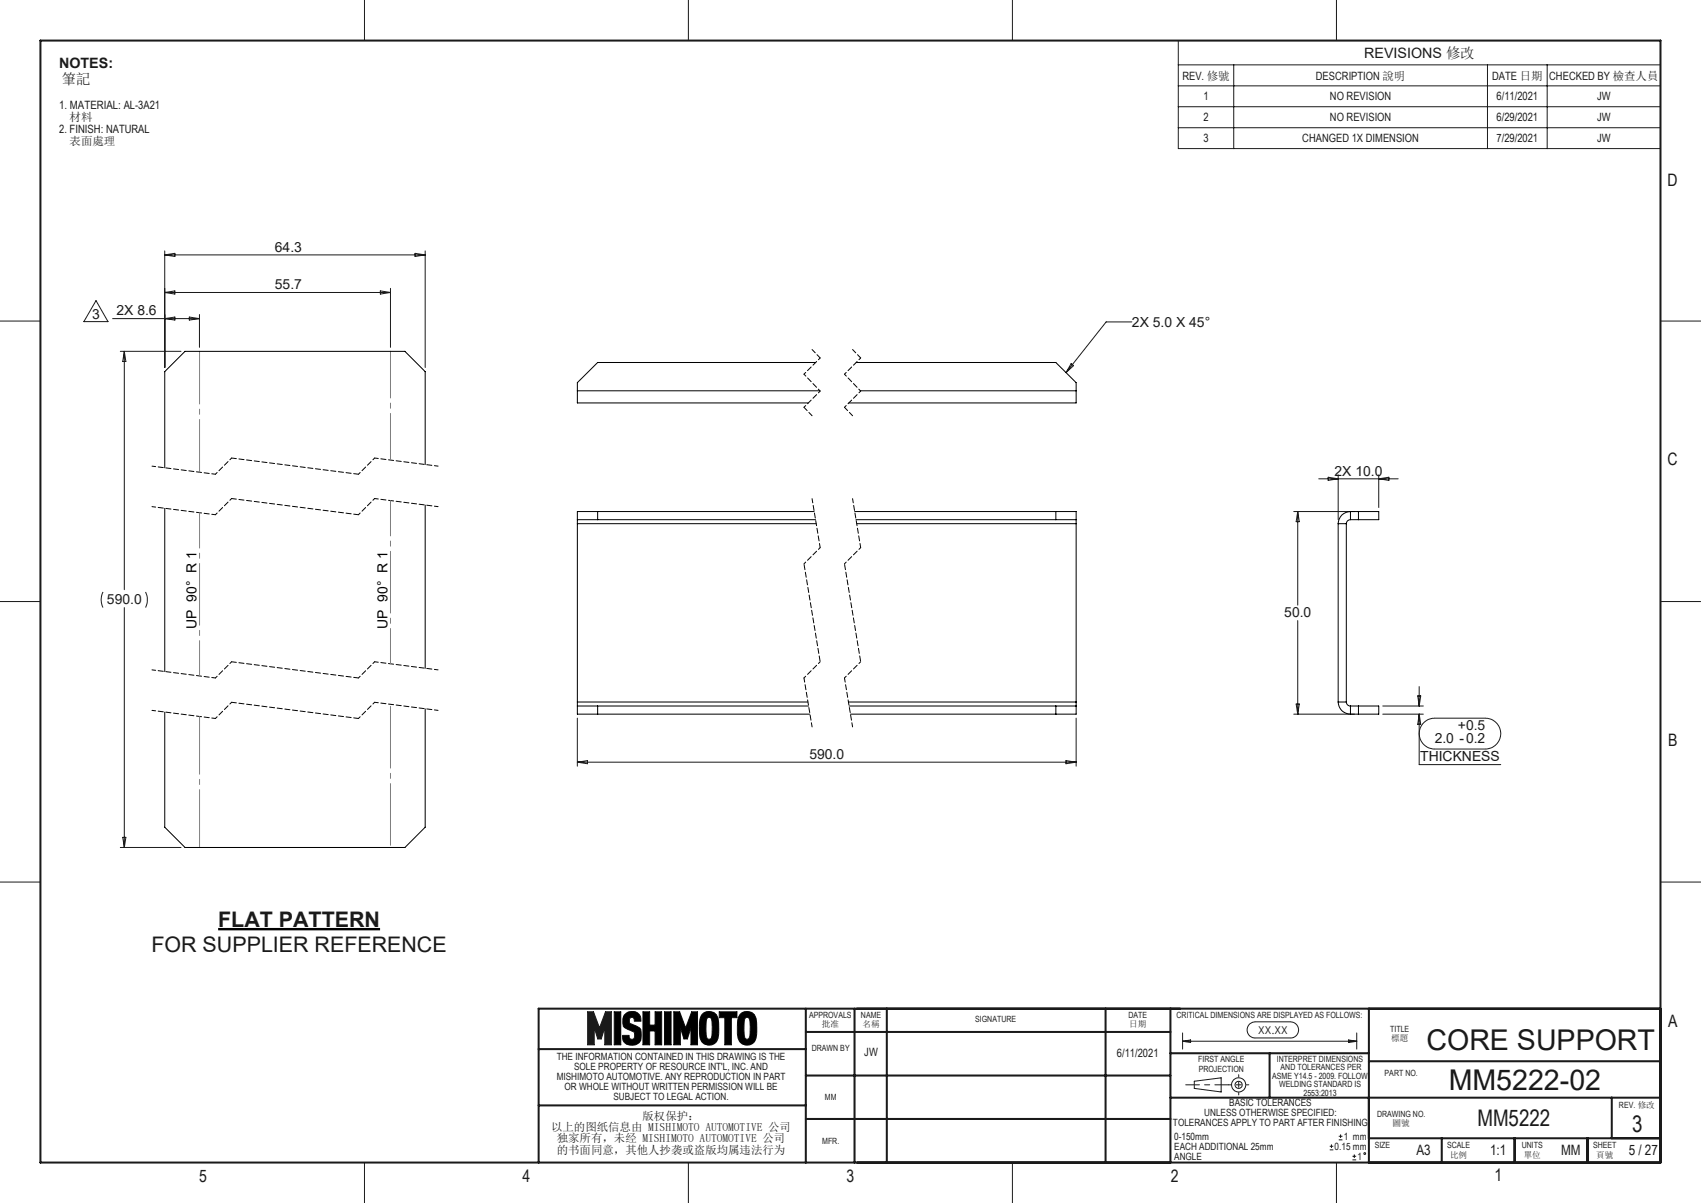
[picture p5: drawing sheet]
<svg xmlns="http://www.w3.org/2000/svg" width="420mm" height="297mm" viewBox="0 0 420 297" stroke-linecap="round" stroke-linejoin="round" font-family="sans-serif">
<g fill="none" stroke="#191924" stroke-width=".25">
<path d="M90 0v10M170 0v10M250 0v10M330 0v10M0 79.3h10M410 79.3h10M0 148.5h10M410 148.5h10M0 217.8h10M410 217.8h10M145.1 249.8h1.4l1.5 4 1.5-4h1.5v8.1h-1.7v-4.2l-.9 2.8h-.8l-.9-2.8v4.2h-1.6zM151.7 249.8h1.6v8.1h-1.6z"/>
<path d="M154.1 250.6a2.28 2.28 0 0 1 2.7-.8 2.28 2.28 0 0 1 1.5 2.3h-1.7l-.1-.7a.79 .79 0 0 0-1.2 .4 .79 .79 0 0 0 .7 1l1.9 .9 .3 .5 .1 1.1a2.23 2.23 0 0 1-2.8 2.7 1.95 1.95 0 0 1-1.8-2.4h1.6a.78 .78 0 0 0 .5 1h.5a1.38 1.38 0 0 0 .1-1.9l-2.2-1a2.99 2.99 0 0 1-.1-3.1zM158.8 249.8h1.6v3.3h1.3v-3.3h1.7v8.1h-1.7v-3.4h-1.3v3.4h-1.6zM164.1 249.8h1.6v8.1h-1.6zM166.4 249.8h1.4l1.5 4 1.5-4h1.4v8.1h-1.6v-4.2l-.9 2.8h-.8l-.9-2.8v4.2h-1.6zM173.3 250.5a2.41 2.41 0 0 1 2.8-.5 2.41 2.41 0 0 1 1.3 2.6 8.3 8.3 0 0 1-.5 4.6 2.41 2.41 0 0 1-2.9 .6 2.41 2.41 0 0 1-1.3-2.6 8.2 8.2 0 0 1 .6-4.7zM174.7 251.2h.7l.2 .3 .3 2a4.3 4.3 0 0 1-.5 3h-.7a5.6 5.6 0 0 1-.4-3.7l.2-1.3zM177.6 249.8h4.4v1.4h-1.4v6.7h-1.6v-6.7h-1.4zM182.7 250.5a2.41 2.41 0 0 1 2.8-.5 2.41 2.41 0 0 1 1.3 2.6 8.3 8.3 0 0 1-.5 4.6 2.43 2.43 0 0 1-2.9 .6 2.43 2.43 0 0 1-1.3-2.6 8.5 8.5 0 0 1 .6-4.7zM184.1 251.2h.7l.2 .3 .2 2a4.3 4.3 0 0 1-.4 3h-.7a5.6 5.6 0 0 1-.4-3.7l.2-1.3zM292 255v4M308.6 252.8l1.3-.5h8.7a1.99 1.99 0 0 1 2 2 1.99 1.99 0 0 1-2 2h-8.7a1.98 1.98 0 0 1-1.9-1.3 1.98 1.98 0 0 1 .6-2.2zM335 255v4"/>
<path d="M294.9 266.9l6.6-.8v3.5l-6.6-.9zM90 287v10M170 287v10M250 287v10M330 287v10"/>
<circle cx="305.8" cy="267.8" r="1.76"/>
<circle cx="305.8" cy="267.8" r=".87"/>
</g>
<path d="M303.4 267.8h5M305.9 265.3v5" fill="none" stroke="#191924" stroke-width=".25" stroke-dasharray="15.2 1.3 1.3 1.3" stroke-dashoffset="14.6"/>
<path d="M303.4 267.8h-10.6" fill="none" stroke="#191924" stroke-width=".25" stroke-dasharray="15.2 1.3 1.3 1.3" stroke-dashoffset="11.9"/>
<g fill="none" stroke="#191924" stroke-width=".5">
<path d="M10 10h400v277h-400zM133 259h66M199 254.8h90M199 249v38M211 249v38M219 249v38M273 249v38M289 249v38M338 249v38M410 249h-277v38M133 272.9h66M199 265.5h90"/>
<path d="M199 276.3h90M289 271h121M289 260h49M313.5 260v11M338 262h72M398 271v10M338 281h72M356 281v6M374 281v6M392 281v6"/>
</g>
<path d="M151.7 249.8v8.1h1.6v-8.1zM154.3 250.4a3.2 3.2 0 0 0-.1 3.3l2.3 1.1 .2 1.3-.3 .4-.6 .1-.4-.3-.1-.7h-1.6v.7a2.07 2.07 0 0 0 2.9 1.7 2.06 2.06 0 0 0 1.7-2.6 1.57 1.57 0 0 0-.6-1.8l-2.2-1-.1-1.1 .3-.3h.5l.4 .4v.5h1.7a2.21 2.21 0 0 0-1.1-2.2 2.21 2.21 0 0 0-2.4 .1zM158.7 249.8v8.1h1.7v-3.4h1.3v3.4h1.7v-8.1h-1.7v3.3h-1.3v-3.3zM164.1 249.8v8.1h1.6v-8.1zM166.4 249.8v8.1h1.6v-4.2l.9 2.8h.8l.9-2.8v4.2h1.6v-8.1h-1.4l-1.5 4-1.5-4zM173.4 250.4a7.2 7.2 0 0 0-.7 4.8 2.41 2.41 0 0 0 2.4 2.9 2.41 2.41 0 0 0 2.3-2.9 7.2 7.2 0 0 0-.6-4.8 2.38 2.38 0 0 0-3.4 0zM174.7 251.3l.7-.1a1.2 1.2 0 0 1 .4 1.4v2.7a1.04 1.04 0 0 1-.5 1.2h-.5a1.2 1.2 0 0 1-.5-1.3v-2.8zM177.6 249.8v1.4h1.4v6.7h1.6v-6.7h1.4v-1.4zM182.8 250.4a7 7 0 0 0-.7 4.5 2.62 2.62 0 0 0 1.6 3 2.4 2.4 0 0 0 3.1-2.7 7.2 7.2 0 0 0-.6-4.8 2.38 2.38 0 0 0-3.4 0zM184 251.4l.3-.2h.5a1.79 1.79 0 0 1 .4 1.8v2.5a.97 .97 0 0 1-.5 1h-.6a1.2 1.2 0 0 1-.4-1.3v-2.8z" fill-rule="evenodd" fill="#000"/>
<path d="M145.1 249.8h1.4l1.5 4 1.5-4h1.5v8.1h-1.7v-4.2l-.9 2.8h-.8l-.9-2.8v4.2h-1.6z" fill-rule="evenodd" fill="#191924"/>
<path d="M53.9 229.4h39.9" fill="none" stroke="#000" stroke-width=".59"/>
<g fill="none" stroke="#191924" stroke-width=".25">
<path d="M290.9 10h119.1v26.7h-119.1zM290.9 16h119.1M304.6 16v20.7M367.3 16v20.7M382 16v20.7M290.9 21.2h119.1M290.9 26.3h119.1M290.9 31.5h119.1M23.7 74.2l3 5.2h-6zM27.8 78.7h21.4M40.7 61.9v28.8M40.7 62.9h64.3"/>
<path d="M40.7 62.9l2.5-.4v.8zM40.7 72.2l2.5-.4v.8zM40.7 78.7l2.5-.4v.7zM40.7 72.2h55.7M46.7 78.3l2.5 .4-2.5 .3zM49.2 77.6v8.2M93.9 71.8l2.5 .4-2.5 .4zM96.4 71.2v14.6M102.5 62.5l2.5 .4-2.5 .4zM105 61.9v28.8M279.5 79.5h-6.4l-9.9 12.5M29.7 86.7h15"/>
<path d="M30.7 86.7v58.9M30.7 86.7l.4 2.5h-.8zM264.5 89.8l.6 .5-1.9 1.7zM325.6 118.2h19.6M327.9 117.8l2.5 .4-2.5 .4zM330.4 117.2v11.1M340.4 117.2v8.1M340.4 118.2l2.5-.4v.8zM319.4 126.3h15M320.4 126.3v23.1M320.4 126.3l.4 2.5h-.8zM25.4 146.2l-.4 1.7v.9l.4 1.2"/>
<path d="M30.7 150v59.2M35.9 146.2l.5 1.4-.1 1.2-.4 1.2M320.4 153.2v23.1M142.6 177.3v11.9M265.7 177.3v11.9M319.4 176.3h15M320 173.8h.8l-.4 2.5zM341.4 176.3h10M341.4 174.3h10M350.1 171.8h.7l-.4 2.5zM350.4 176.3v12.5h20.2M350.4 169.5v4.8"/>
<path d="M350.4 176.3l.4 2.5h-.7zM351.3 178.7l1.3-1 1.1-.4h13a3.8 3.8 0 0 1 3.9 3.8 3.8 3.8 0 0 1-3.9 3.8h-12.5a3.8 3.8 0 0 1-3.4-2.2 3.8 3.8 0 0 1 .5-4zM142.6 188.2h123.1M142.6 188.2l2.5-.4v.8zM263.2 187.8l2.5 .4-2.5 .4zM29.7 209.2h15M30.3 206.7h.8l-.4 2.5zM292 257.1h43M292 257.1l2-.4v.7zM333 256.7l2 .4-2 .3zM328.3 283.9h.9M328.3 283h.9"/>
<path d="M328.8 282.5v.9M330.6 281.4h.9M330.6 280.5h.9M331 280.1v.8M333.9 286.3h1M333.9 285.5h1M334.4 285v.9"/>
<circle cx="337" cy="284.8" r=".22"/>
</g>
<path d="M200.5 123.1l2 12.1M210.5 123.1l2 12.1M198.5 167.4l2 12.1M208.5 167.4l2 12.1" fill="none" stroke="#000" stroke-width=".25" stroke-dasharray="1.3 .6" stroke-dashoffset=".2"/>
<g fill="none" stroke="#000" stroke-width=".25" stroke-dasharray="1.3 .6" stroke-dashoffset=".7">
<path d="M202.5 88.4l-4 4M202.5 96.6l-4 4M212.5 88.4l-4 4M212.5 96.6l-4 4M57.2 113.1l-4 4M92.5 113.1l-4 4M57.2 123.1l-4 4M92.5 123.1l-4 4M202.5 135.2l-4 4M212.5 135.2l-4 4M57.2 173.4l-4 4M57.2 163.4l-4 4"/>
<path d="M92.5 173.4l-4 4M92.5 163.4l-4 4M202.5 163.4l-4 4M212.5 163.4l-4 4"/>
</g>
<path d="M198.5 139.2l4 24.2M208.5 139.2l4 24.2" fill="none" stroke="#000" stroke-width=".25" stroke-dasharray="1.3 .6" stroke-dashoffset="-.2"/>
<path d="M200.5 86.3l2 2.1M210.5 86.3l2 2.1M88.5 117.1l-31.3-4M198.5 100.6l2 2M208.5 100.6l2 2M88.5 127.1l-31.3-4M88.5 177.4l-31.3-4M88.5 167.4l-31.3-4" fill="none" stroke="#000" stroke-width=".25" stroke-dasharray="1.3 .6" stroke-dashoffset=".1"/>
<path d="M198.5 92.4l4 4.2M208.5 92.4l4 4.2" fill="none" stroke="#000" stroke-width=".25" stroke-dasharray="1.3 .6" stroke-dashoffset=".6"/>
<path d="M53.2 117.1l-15.7-2M108.2 115.1l-15.7-2M53.2 127.1l-15.7-2M108.2 125.1l-15.7-2M53.2 177.4l-15.7-2M53.2 167.4l-15.7-2M108.2 175.4l-15.7-2M108.2 165.4l-15.7-2" fill="none" stroke="#000" stroke-width=".25" stroke-dasharray="1.3 .6" stroke-dashoffset=".4"/>
<path d="M96.4 173.9v35.3" fill="none" stroke="#808080" stroke-width=".25" stroke-dasharray="15.2 1.3 1.3 1.3" stroke-dashoffset="-.5"/>
<path d="M49.3 209.2v-32.3" fill="none" stroke="#808080" stroke-width=".25" stroke-dasharray="15.2 1.3 1.3 1.3" stroke-dashoffset="1"/>
<path d="M96.4 123.6v40.3M49.3 166.9v-40.3" fill="none" stroke="#808080" stroke-width=".25" stroke-dasharray="15.2 1.3 1.3 1.3" stroke-dashoffset="6.5"/>
<path d="M96.4 86.7v26.9" fill="none" stroke="#808080" stroke-width=".25" stroke-dasharray="15.2 1.3 1.3 1.3" stroke-dashoffset="3.7"/>
<path d="M49.3 116.6v-29.9" fill="none" stroke="#808080" stroke-width=".25" stroke-dasharray="15.2 1.3 1.3 1.3" stroke-dashoffset="2.2"/>
<g fill="none" stroke="#000" stroke-width=".25">
<path d="M142.6 96.5v3h57M142.6 96.5h59.8M201.4 89.5h-53.8l-5 5v2M211.4 89.5h49.3l5 5v2M212.4 96.5h53.3M265.7 96.5v3h-56.1M105 114.7v-22.9l-5-5.1h-54.3l-5 5.1v23.7M40.7 125.5v40.3M105 124.7v40.3M142.6 128.3v1M142.6 128.3h58.8M142.6 129.3h58.9"/>
<path d="M142.6 129.3v44M147.6 126.3v2M201 126.3h-58.4v2M211 126.3h54.7v2M211.3 128.3h54.4M211.5 129.3h54.2M260.7 126.3v2M265.7 128.3v1M265.7 129.3v44M330.4 129.3h2M330.4 129.3v44M332.4 129.3v44"/>
<path d="M333.4 128.3a.97 .97 0 0 0-1 1M333.4 126.3a3 3 0 0 0-3 3M333.4 126.3h7v2h-7M333.4 126.3v2M335.4 126.3v2M105 175v29.2l-5 5h-54.3l-5-5v-28.4M142.6 173.3v1M142.6 174.3v2h57.4M142.6 174.3h57M142.6 173.3h56.9M147.6 174.3v2M209.5 173.3h56.2"/>
<path d="M209.7 174.3h56M260.7 174.3v2M265.7 173.3v1M265.7 174.3v2h-55.7M330.4 173.3a3 3 0 0 0 3 3M330.4 173.3h2M332.4 173.3a.97 .97 0 0 0 1 1M333.4 174.3h7v2h-7M333.4 174.3v2M335.4 174.3v2"/>
</g>
<g font-size="7.1" fill="#191924">
<text x="352.2" y="259.2">CORE SUPPORT</text>
<text x="357.7" y="269.1">MM5222-02</text>
</g>
<g font-size="5.6" fill="#191924">
<text x="364.8" y="278">MM5222</text>
<text x="403" y="279.5">3</text>
</g>
<g font-size="5.3" fill="#191924">
<text x="53.9" y="228.8">FLAT PATTERN</text>
<text x="37.4" y="235.1">FOR SUPPLIER REFERENCE</text>
</g>
<g font-size="4.2" fill="#191924">
<text x="411.7" y="45.9">D</text>
<text x="411.7" y="114.7">C</text>
<text x="411.9" y="184.3">B</text>
<text x="411.9" y="253.4">A</text>
<text x="49.2" y="291.7">5</text>
<text x="129" y="291.7">4</text>
<text x="209" y="291.7">3</text>
<text x="289.1" y="291.7">2</text>
<text x="369" y="291.5">1</text>
</g>
<g font-size="3.5" fill="#191924">
<text x="14.6" y="16.8">NOTES:</text>
<text x="336.9" y="14.4">REVISIONS 修改</text>
<text x="15.2" y="20.6">筆記</text>
<text x="349.7" y="285.2">A3</text>
<text x="367.9" y="285.2">1:1</text>
<text x="385.4" y="285.2">MM</text>
<text x="402.1" y="285.2">5 / 27</text>
</g>
<g font-size="3.4" fill="#191924">
<text x="67.9" y="62.1">64.3</text>
<text x="67.9" y="71.4">55.7</text>
<text x="28.8" y="77.9">2X 8.6</text>
<text x="22.8" y="78.7">3</text>
<text x="279.5" y="80.6">2X 5.0 X 45°</text>
<text x="329.5" y="117.4">2X 10.0</text>
<text x="26.4" y="149.2">590.0</text>
<text x="317.1" y="152.4">50.0</text>
<text x="354.2" y="183.5">2.0 -0.2</text>
<text x="360" y="180.3">+0.5</text>
<text x="199.8" y="187.4">590.0</text>
<text x="350.7" y="188">THICKNESS</text>
</g>
<g font-size="3.4">
<text x="48.5" y="155.3" transform="rotate(-90 48.5 155.3)">UP 90° R 1</text>
<text x="95.6" y="155.3" transform="rotate(-90 95.6 155.3)">UP 90° R 1</text>
</g>
<g font-size="2.8" fill="#191924">
<text x="291.9" y="19.7">REV. 修號</text>
<text x="324.9" y="19.7">DESCRIPTION 說明</text>
<text x="368.4" y="19.7">DATE 日期</text>
<text x="382.5" y="19.7">CHECKED BY 檢查人員</text>
<text x="14.6" y="26.9">1. MATERIAL: AL-3A21</text>
<text x="17.2" y="30">材料</text>
<text x="297.1" y="24.8">1</text>
<text x="297.1" y="30">2</text>
<text x="328.4" y="24.8">NO REVISION</text>
<text x="328.4" y="30">NO REVISION</text>
<text x="369.5" y="24.8">6/11/2021</text>
<text x="369.5" y="30">6/29/2021</text>
<text x="394.3" y="24.8">JW</text>
<text x="394.3" y="30">JW</text>
<text x="14.6" y="32.8">2. FINISH: NATURAL</text>
<text x="17.2" y="35.8">表面處理</text>
<text x="297.1" y="35.1">3</text>
<text x="321.6" y="35.1">CHANGED 1X DIMENSION</text>
<text x="369.5" y="35.1">7/29/2021</text>
<text x="394.3" y="35.1">JW</text>
<text x="213.4" y="260.8">JW</text>
<text x="275.8" y="260.9">6/11/2021</text>
<text x="136.1" y="279.2">以上的图纸信息由 MISHIMOTO AUTOMOTIVE 公司</text>
<text x="158.6" y="276.4">版权保护：</text>
<text x="137.5" y="282.1">独家所有，未经 MISHIMOTO AUTOMOTIVE 公司</text>
<text x="137.5" y="284.9">的书面同意，其他人抄袭或盗版均属违法行为</text>
</g>
<text font-size="2.7" fill="#191924" x="310.7" y="255.3">XX.XX</text>
<g font-size="2.5" fill="#191924">
<text x="137.5" y="261.7">THE INFORMATION CONTAINED IN THIS DRAWING IS THE</text>
<text x="137.5" y="266.7">MISHIMOTO AUTOMOTIVE. ANY REPRODUCTION IN PART</text>
<text x="139.4" y="269.1">OR WHOLE WITHOUT WRITTEN PERMISSION WILL BE</text>
<text x="141.8" y="264.2">SOLE PROPERTY OF RESOURCE INT'L, INC. AND</text>
<text x="151.5" y="271.6">SUBJECT TO LEGAL ACTION.</text>
<text x="297.3" y="275.6">UNLESS OTHERWISE SPECIFIED:</text>
<text x="303.5" y="273.2">BASIC TOLERANCES</text>
<text x="289.6" y="278.1">TOLERANCES APPLY TO PART AFTER FINISHING</text>
<text x="289.9" y="281.3">0-150mm</text>
<text x="331.8" y="281.3">1 mm</text>
<text x="289.9" y="283.8">EACH ADDITIONAL 25mm</text>
<text x="289.9" y="286.3">ANGLE</text>
<text x="329.5" y="283.8">0.15 mm</text>
<text x="335.2" y="286.3">1</text>
</g>
<g font-size="2.1" fill="#191924">
<text x="199.8" y="251.4">APPROVALS</text>
<text x="212.6" y="251.4">NAME</text>
<text x="278.6" y="251.3">DATE</text>
<text x="290.5" y="251.4">CRITICAL DIMENSIONS ARE DISPLAYED AS FOLLOWS:</text>
<text x="202.9" y="253.7">批准</text>
<text x="213" y="253.7">名稱</text>
<text x="240.8" y="252.3">SIGNATURE</text>
<text x="278.8" y="253.6">日期</text>
<text x="343.3" y="254.8">TITLE</text>
<text x="343.5" y="257.1">標題</text>
<text x="200.4" y="259.5">DRAWN BY</text>
<text x="295.9" y="262.1">FIRST ANGLE</text>
<text x="315.3" y="262.1">INTERPRET DIMENSIONS</text>
<text x="296" y="264.6">PROJECTION</text>
<text x="314.1" y="266.3">ASME Y14.5 - 2009. FOLLOW</text>
<text x="315.8" y="268.5">WELDING STANDARD IS</text>
<text x="316.2" y="264.2">AND TOLERANCES PER</text>
<text x="341.9" y="265.7">PART NO.</text>
<text x="203.7" y="271.6">MM</text>
<text x="321.8" y="270.6">2553:2013</text>
<text x="340" y="275.8">DRAWING NO.</text>
<text x="399.7" y="273.5">REV. 修改</text>
<text x="343.9" y="278.1">圖號</text>
<text x="203" y="282.3">MFR.</text>
<text x="339.4" y="283.5">SIZE</text>
<text x="357.3" y="283.5">SCALE</text>
<text x="358" y="285.8">比例</text>
<text x="375.7" y="283.5">UNITS</text>
<text x="376.2" y="285.8">單位</text>
<text x="393.4" y="283.5">SHEET</text>
<text x="394.1" y="285.8">頁號</text>
</g>
</svg>
